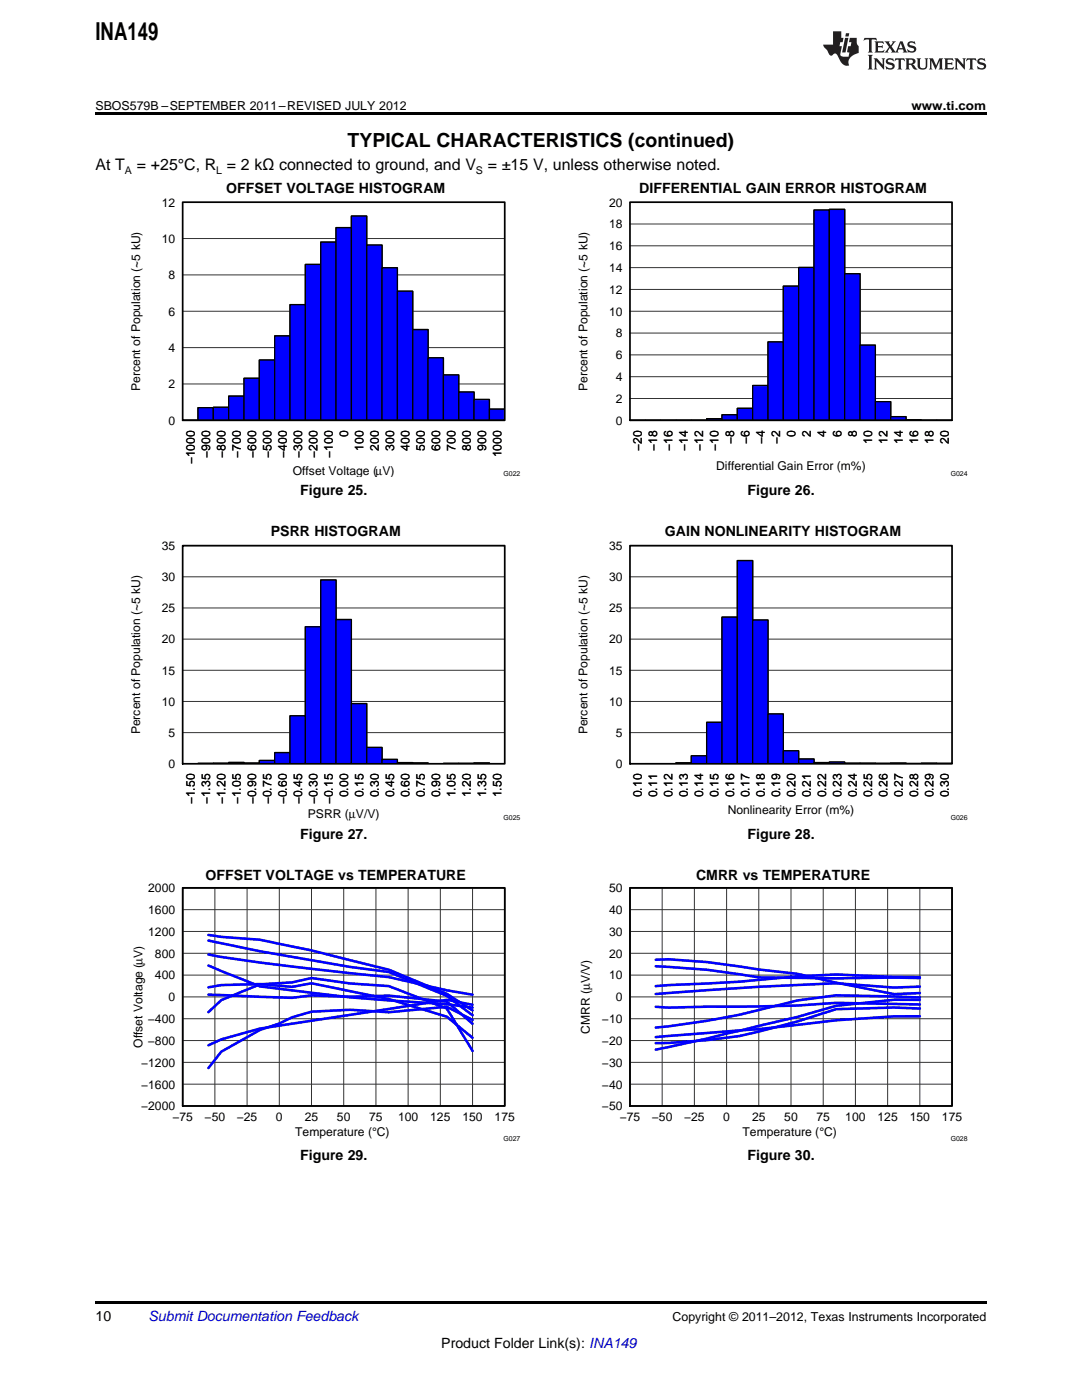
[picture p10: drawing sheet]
<svg xmlns="http://www.w3.org/2000/svg" width="216mm" height="279mm" viewBox="0 0 216 279" stroke-linecap="round" stroke-linejoin="round" font-family="sans-serif">
<path d="M36.4 152.4h3.1zM39.5 152.3l3.1 .1zM42.6 152.3h3v.1h-3zM45.6 152.2h3.1v.2h-3.1zM48.7 152.3h3.1v.1h-3.1zM36.4 177.2h64.3v43.5h-64.3zM125.7 177.2h64.3v43.5h-64.3z" fill="none" stroke="#000" stroke-width=".26"/>
<g fill="none" stroke="#333" stroke-width=".2">
<path d="M36.4 177.2h64.3v43.5h-64.3zM42.9 177.2v43.5M49.3 177.2v43.5M55.7 177.2v43.5M62.2 177.2v43.5M68.6 177.2v43.5M75 177.2v43.5M81.4 177.2v43.5M87.9 177.2v43.5M94.3 177.2v43.5M125.7 177.2h64.3v43.5h-64.3zM132.1 177.2v43.5"/>
<path d="M138.6 177.2v43.5M145 177.2v43.5M151.4 177.2v43.5M157.8 177.2v43.5M164.3 177.2v43.5M170.7 177.2v43.5M177.1 177.2v43.5M183.5 177.2v43.5M36.4 199h64.3M36.4 194.6h64.3M36.4 190.2h64.3M36.4 185.9h64.3"/>
<path d="M36.4 181.5h64.3M125.7 199h64.3M125.7 194.6h64.3M125.7 190.2h64.3M125.7 185.9h64.3M125.7 181.5h64.3M36.4 216.4h64.3M36.4 212h64.3M36.4 207.7h64.3M36.4 203.3h64.3M125.7 216.4h64.3M125.7 212h64.3"/>
<path d="M125.7 207.7h64.3M125.7 203.3h64.3"/>
</g>
<g fill="none" stroke="#00f" stroke-width=".52">
<path d="M41.6 197l2.6-.4 7.7-.2 6.4 .5 3.9-.7 15.4 3.2 11.6 3.5 5.1 4.2M41.6 186.6l2.6 .4 7.7 .5 10.3 2.2 15.4 3.8 11.6 4.8 5.1 3.3M41.6 198.5l16.7 .6 3.9-.4 7.7 .2 7.7-.2 11.6 1.2 5.1 4.4M41.6 187.7a405.4 405.4 0 0 0 36 6.3l11.6 4.8 5.1 3.8M41.6 192.7l10.3 4.2a373.9 373.9 0 0 0 37.3 3.5l5.1 .7M41.6 190.5a538.6 538.6 0 0 0 36 4.5l11.6 2.6 5.1 .9M130.8 192.8a134.3 134.3 0 0 1 20.6 2.3l15.4 .1 11.6-.1 5.1 .1M130.8 191.5l2.6-.1 7.7 .6 10.3 1.5 7.7 .9 7.7 1.7 11.6 2.3 5.1-.2M183.5 196.9l-5.1 .2-11.6-.9a857.2 857.2 0 0 0-36 2.2M183.5 195h-5.1l-11.6-.5-7.7 .4a291.9 291.9 0 0 1-25.7 1.7l-2.6 .2M183.5 199.5h-5.1l-11.6 1.2-7.7 2.2-18 4.4-10.3 2.2M183.5 199.1l-16.7-.5-7.7 1.1a168.4 168.4 0 0 1-28.3 5.4"/>
<path d="M41.6 202l2.6-2.4 7.7-3.2 6.4-.3 3.9-.9 7.7 1.1 7.7 .5 11.6 4.5 5.1 8.4M94.3 200.5l-5.1-1-37.3 5.8-7.7 2.1-2.6 1.2M94.3 203.5l-5.1-2.6-11.6 1.1-7.7-.5-7.7 .4-3.9 1.1-2.6 1.3-3.8 1.2-7.7 4.4-2.6 3.3M183.5 201.3l-5.1-.2-11.6 .3-7.7 2.5-11.5 2.9-6.5 .8-7.7 .5-2.6 .1M183.5 200.5l-16.7-.4a309.1 309.1 0 0 1-25.7 .8l-7.7 .2-2.6-.2M183.5 202.8h-5.1l-11.6 .8a327.1 327.1 0 0 1-25.7 2.6l-10.3 .8"/>
</g>
<path d="M36.4 177.2h64.3v43.5h-64.3zM125.7 177.2h64.3v43.5h-64.3z" fill="none" stroke="#000" stroke-width=".35"/>
<path d="M36.4 152.4h3.1M45.6 152.4h-6.1M48.7 152.4h3.1" fill="none" stroke="#00f" stroke-width=".2"/>
<path d="M45.6 152.3h3.1" fill="none" stroke="#00f" stroke-width=".26"/>
<path d="M51.7 151.8h3.1v.6h-3.1z" fill="#00f"/>
<path d="M51.7 151.8h3.1v.6h-3.1z" fill="none" stroke="#000" stroke-width=".26"/>
<path d="M54.8 150.2h3.1v2.2h-3.1z" fill="#00f"/>
<path d="M54.8 150.2h3.1v2.2h-3.1z" fill="none" stroke="#000" stroke-width=".26"/>
<path d="M57.9 142.9h3v9.5h-3z" fill="#00f"/>
<path d="M57.9 142.9h3v9.5h-3z" fill="none" stroke="#000" stroke-width=".26"/>
<path d="M60.9 125.1h3.1v27.3h-3.1z" fill="#00f"/>
<path d="M60.9 125.1h3.1v27.3h-3.1z" fill="none" stroke="#000" stroke-width=".26"/>
<path d="M64 115.8h3.1v36.6h-3.1z" fill="#00f"/>
<path d="M64 115.8h3.1v36.6h-3.1z" fill="none" stroke="#000" stroke-width=".26"/>
<path d="M67.1 123.6h3v28.8h-3z" fill="#00f"/>
<path d="M67.1 123.6h3v28.8h-3z" fill="none" stroke="#000" stroke-width=".26"/>
<path d="M70.1 140.4h3.1v12h-3.1z" fill="#00f"/>
<path d="M70.1 140.4h3.1v12h-3.1z" fill="none" stroke="#000" stroke-width=".26"/>
<path d="M73.2 149.2h3v3.2h-3z" fill="#00f"/>
<path d="M73.2 149.2h3v3.2h-3z" fill="none" stroke="#000" stroke-width=".26"/>
<path d="M76.2 151.6h3.1v.8h-3.1z" fill="#00f"/>
<g fill="none" stroke="#000" stroke-width=".26">
<path d="M36.4 152.4h3.1zM39.5 152.3l3.1 .1zM42.6 152.3h3v.1h-3zM45.6 152.2h3.1v.2h-3.1zM48.7 152.3h3.1v.1h-3.1zM76.2 151.6h3.1v.8h-3.1zM79.3 152.2h3.1v.2h-3.1zM82.4 152.3h3v.1h-3zM85.4 152.4h3.1zM88.5 152.3l3 .1zM91.5 152.3l3.1 .1zM94.6 152.3h3.1v.1h-3.1z"/>
<path d="M97.7 152.4h3z"/>
</g>
<path d="M79.3 152.3h3.1" fill="none" stroke="#00f" stroke-width=".24"/>
<path d="M36.4 152.4h3.1M45.6 152.4h-6.1M48.7 152.4h3.1M82.4 152.4h3M94.6 152.4h3.1M94.6 152.4h-9.2M97.7 152.4h3" fill="none" stroke="#00f" stroke-width=".2"/>
<path d="M36.4 115.1h64.3M36.4 108.9h64.3M36.4 140h64.3M36.4 133.8h64.3M36.4 127.6h64.3M36.4 121.3h64.3M36.4 152.4h64.3M36.4 146.2h64.3" fill="none" stroke="#333" stroke-width=".2"/>
<path d="M45.6 152.3h3.1" fill="none" stroke="#00f" stroke-width=".26"/>
<path d="M51.7 151.8h3.1v.6h-3.1z" fill="#00f"/>
<path d="M51.7 151.8h3.1v.6h-3.1z" fill="none" stroke="#000" stroke-width=".26"/>
<path d="M54.8 150.2h3.1v2.2h-3.1z" fill="#00f"/>
<path d="M54.8 150.2h3.1v2.2h-3.1z" fill="none" stroke="#000" stroke-width=".26"/>
<path d="M57.9 142.9h3v9.5h-3z" fill="#00f"/>
<path d="M57.9 142.9h3v9.5h-3z" fill="none" stroke="#000" stroke-width=".26"/>
<path d="M60.9 125.1h3.1v27.3h-3.1z" fill="#00f"/>
<path d="M60.9 125.1h3.1v27.3h-3.1z" fill="none" stroke="#000" stroke-width=".26"/>
<path d="M64 115.8h3.1v36.6h-3.1z" fill="#00f"/>
<path d="M64 115.8h3.1v36.6h-3.1z" fill="none" stroke="#000" stroke-width=".26"/>
<path d="M67.1 123.6h3v28.8h-3z" fill="#00f"/>
<path d="M67.1 123.6h3v28.8h-3z" fill="none" stroke="#000" stroke-width=".26"/>
<path d="M70.1 140.4h3.1v12h-3.1z" fill="#00f"/>
<path d="M70.1 140.4h3.1v12h-3.1z" fill="none" stroke="#000" stroke-width=".26"/>
<path d="M73.2 149.2h3v3.2h-3z" fill="#00f"/>
<path d="M73.2 149.2h3v3.2h-3z" fill="none" stroke="#000" stroke-width=".26"/>
<path d="M76.2 151.6h3.1v.8h-3.1z" fill="#00f"/>
<path d="M76.2 151.6h3.1v.8h-3.1zM79.3 152.2h3.1v.2h-3.1zM82.4 152.3h3v.1h-3zM85.4 152.4h3.1zM88.5 152.3l3 .1zM91.5 152.3l3.1 .1zM94.6 152.3h3.1v.1h-3.1zM97.7 152.4h3zM125.7 152.4h3.1zM128.8 152.4h3zM131.8 152.4h3.1zM134.9 152.2h3v.2h-3z" fill="none" stroke="#000" stroke-width=".26"/>
<path d="M79.3 152.3h3.1" fill="none" stroke="#00f" stroke-width=".24"/>
<path d="M82.4 152.4h3M94.6 152.4h3.1M94.6 152.4h-9.2M97.7 152.4h3M125.7 152.4h3.1M128.8 152.4h6.1M134.9 152.3h3" fill="none" stroke="#00f" stroke-width=".2"/>
<path d="M36.4 108.9h64.3v43.5h-64.3z" fill="none" stroke="#000" stroke-width=".35"/>
<path d="M137.9 150.8h3.1v1.6h-3.1z" fill="#00f"/>
<path d="M137.9 150.8h3.1v1.6h-3.1z" fill="none" stroke="#000" stroke-width=".26"/>
<path d="M141 144.2h3.1v8.2h-3.1z" fill="#00f"/>
<path d="M141 144.2h3.1v8.2h-3.1z" fill="none" stroke="#000" stroke-width=".26"/>
<path d="M144.1 123.2h3v29.2h-3z" fill="#00f"/>
<path d="M144.1 123.2h3v29.2h-3z" fill="none" stroke="#000" stroke-width=".26"/>
<path d="M147.1 111.9h3.1v40.5h-3.1z" fill="#00f"/>
<path d="M147.1 111.9h3.1v40.5h-3.1z" fill="none" stroke="#000" stroke-width=".26"/>
<path d="M150.2 123.7h3v28.7h-3z" fill="#00f"/>
<path d="M150.2 123.7h3v28.7h-3z" fill="none" stroke="#000" stroke-width=".26"/>
<path d="M153.2 142.5h3.1v9.9h-3.1z" fill="#00f"/>
<path d="M153.2 142.5h3.1v9.9h-3.1z" fill="none" stroke="#000" stroke-width=".26"/>
<path d="M156.3 149.8h3.1v2.6h-3.1z" fill="#00f"/>
<path d="M156.3 149.8h3.1v2.6h-3.1z" fill="none" stroke="#000" stroke-width=".26"/>
<path d="M159.4 151.5h3v.9h-3z" fill="#00f"/>
<g fill="none" stroke="#000" stroke-width=".26">
<path d="M125.7 152.4h3.1zM128.8 152.4h3zM131.8 152.4h3.1zM134.9 152.2h3v.2h-3zM159.4 151.5h3v.9h-3zM162.4 152.2h3.1v.2h-3.1zM165.5 152.1h3v.3h-3zM168.5 152.3h3.1v.1h-3.1zM171.6 152.3h3.1v.1h-3.1zM174.7 152.3l3 .1zM177.7 152.3h3.1v.1h-3.1zM180.8 152.4h3.1z"/>
<path d="M183.8 152.3h3.1v.1h-3.1zM186.9 152.3l3.1 .1z"/>
</g>
<path d="M162.4 152.3h3.1" fill="none" stroke="#00f" stroke-width=".24"/>
<path d="M165.5 152.3h3" fill="none" stroke="#00f" stroke-width=".34"/>
<path d="M125.7 152.4h3.1M128.8 152.4h6.1M134.9 152.3h3M168.5 152.4h9.2M177.7 152.4h3.1M190 152.4h-9.2" fill="none" stroke="#00f" stroke-width=".2"/>
<path d="M125.7 115.1h64.3M125.7 108.9h64.3M125.7 140h64.3M125.7 133.8h64.3M125.7 127.6h64.3M125.7 121.3h64.3M125.7 152.4h64.3M125.7 146.2h64.3" fill="none" stroke="#333" stroke-width=".2"/>
<path d="M137.9 150.8h3.1v1.6h-3.1z" fill="#00f"/>
<path d="M137.9 150.8h3.1v1.6h-3.1z" fill="none" stroke="#000" stroke-width=".26"/>
<path d="M141 144.2h3.1v8.2h-3.1z" fill="#00f"/>
<path d="M141 144.2h3.1v8.2h-3.1z" fill="none" stroke="#000" stroke-width=".26"/>
<path d="M144.1 123.2h3v29.2h-3z" fill="#00f"/>
<path d="M144.1 123.2h3v29.2h-3z" fill="none" stroke="#000" stroke-width=".26"/>
<path d="M147.1 111.9h3.1v40.5h-3.1z" fill="#00f"/>
<path d="M147.1 111.9h3.1v40.5h-3.1z" fill="none" stroke="#000" stroke-width=".26"/>
<path d="M150.2 123.7h3v28.7h-3z" fill="#00f"/>
<path d="M150.2 123.7h3v28.7h-3z" fill="none" stroke="#000" stroke-width=".26"/>
<path d="M153.2 142.5h3.1v9.9h-3.1z" fill="#00f"/>
<path d="M153.2 142.5h3.1v9.9h-3.1z" fill="none" stroke="#000" stroke-width=".26"/>
<path d="M156.3 149.8h3.1v2.6h-3.1z" fill="#00f"/>
<path d="M156.3 149.8h3.1v2.6h-3.1z" fill="none" stroke="#000" stroke-width=".26"/>
<path d="M159.4 151.5h3v.9h-3z" fill="#00f"/>
<path d="M36.4 83.9h3.1zM159.4 151.5h3v.9h-3zM162.4 152.2h3.1v.2h-3.1zM165.5 152.1h3v.3h-3zM168.5 152.3h3.1v.1h-3.1zM171.6 152.3h3.1v.1h-3.1zM174.7 152.3l3 .1zM177.7 152.3h3.1v.1h-3.1zM180.8 152.4h3.1zM183.8 152.3h3.1v.1h-3.1zM186.9 152.3l3.1 .1z" fill="none" stroke="#000" stroke-width=".26"/>
<path d="M162.4 152.3h3.1" fill="none" stroke="#00f" stroke-width=".24"/>
<path d="M165.5 152.3h3" fill="none" stroke="#00f" stroke-width=".34"/>
<path d="M36.4 83.9h3.1M168.5 152.4h9.2M177.7 152.4h3.1M190 152.4h-9.2" fill="none" stroke="#00f" stroke-width=".2"/>
<path d="M125.7 108.9h64.3v43.5h-64.3z" fill="none" stroke="#000" stroke-width=".35"/>
<path d="M39.5 81.4h3.1v2.5h-3.1z" fill="#00f"/>
<path d="M39.5 81.4h3.1v2.5h-3.1z" fill="none" stroke="#000" stroke-width=".26"/>
<path d="M42.6 81.3h3v2.6h-3z" fill="#00f"/>
<path d="M42.6 81.3h3v2.6h-3z" fill="none" stroke="#000" stroke-width=".26"/>
<path d="M45.6 79.1h3.1v4.8h-3.1z" fill="#00f"/>
<path d="M45.6 79.1h3.1v4.8h-3.1z" fill="none" stroke="#000" stroke-width=".26"/>
<path d="M48.7 75.5h3.1v8.4h-3.1z" fill="#00f"/>
<path d="M48.7 75.5h3.1v8.4h-3.1z" fill="none" stroke="#000" stroke-width=".26"/>
<path d="M51.7 71.9h3.1v12h-3.1z" fill="#00f"/>
<path d="M51.7 71.9h3.1v12h-3.1z" fill="none" stroke="#000" stroke-width=".26"/>
<path d="M54.8 67h3.1v16.9h-3.1z" fill="#00f"/>
<path d="M54.8 67h3.1v16.9h-3.1z" fill="none" stroke="#000" stroke-width=".26"/>
<path d="M57.9 60.8h3v23.1h-3z" fill="#00f"/>
<path d="M57.9 60.8h3v23.1h-3z" fill="none" stroke="#000" stroke-width=".26"/>
<path d="M60.9 52.8h3.1v31.1h-3.1z" fill="#00f"/>
<path d="M60.9 52.8h3.1v31.1h-3.1z" fill="none" stroke="#000" stroke-width=".26"/>
<path d="M64 48.3h3.1v35.6h-3.1z" fill="#00f"/>
<path d="M64 48.3h3.1v35.6h-3.1z" fill="none" stroke="#000" stroke-width=".26"/>
<path d="M67.1 45.4h3v38.5h-3z" fill="#00f"/>
<path d="M67.1 45.4h3v38.5h-3z" fill="none" stroke="#000" stroke-width=".26"/>
<path d="M70.1 43.1h3.1v40.8h-3.1z" fill="#00f"/>
<path d="M70.1 43.1h3.1v40.8h-3.1z" fill="none" stroke="#000" stroke-width=".26"/>
<path d="M73.2 48.9h3v35h-3z" fill="#00f"/>
<path d="M73.2 48.9h3v35h-3z" fill="none" stroke="#000" stroke-width=".26"/>
<path d="M76.2 53.4h3.1v30.5h-3.1z" fill="#00f"/>
<path d="M76.2 53.4h3.1v30.5h-3.1z" fill="none" stroke="#000" stroke-width=".26"/>
<path d="M79.3 58.1h3.1v25.8h-3.1z" fill="#00f"/>
<path d="M79.3 58.1h3.1v25.8h-3.1z" fill="none" stroke="#000" stroke-width=".26"/>
<path d="M82.4 65.8h3v18.1h-3z" fill="#00f"/>
<path d="M82.4 65.8h3v18.1h-3z" fill="none" stroke="#000" stroke-width=".26"/>
<path d="M85.4 71.4h3.1v12.5h-3.1z" fill="#00f"/>
<path d="M85.4 71.4h3.1v12.5h-3.1z" fill="none" stroke="#000" stroke-width=".26"/>
<path d="M88.5 74.8h3v9.1h-3z" fill="#00f"/>
<path d="M88.5 74.8h3v9.1h-3z" fill="none" stroke="#000" stroke-width=".26"/>
<path d="M91.5 78.2h3.1v5.7h-3.1z" fill="#00f"/>
<path d="M91.5 78.2h3.1v5.7h-3.1z" fill="none" stroke="#000" stroke-width=".26"/>
<path d="M94.6 79.7h3.1v4.2h-3.1z" fill="#00f"/>
<path d="M94.6 79.7h3.1v4.2h-3.1z" fill="none" stroke="#000" stroke-width=".26"/>
<path d="M97.7 81.7h3v2.2h-3z" fill="#00f"/>
<path d="M36.4 83.9h3.1zM97.7 81.7h3v2.2h-3z" fill="none" stroke="#000" stroke-width=".26"/>
<path d="M36.4 54.9h64.3M36.4 47.6h64.3M36.4 40.4h64.3M36.4 76.6h64.3M36.4 69.4h64.3M36.4 62.1h64.3M36.4 83.9h64.3" fill="none" stroke="#333" stroke-width=".2"/>
<path d="M36.4 83.9h3.1" fill="none" stroke="#00f" stroke-width=".2"/>
<path d="M39.5 81.4h3.1v2.5h-3.1z" fill="#00f"/>
<path d="M39.5 81.4h3.1v2.5h-3.1z" fill="none" stroke="#000" stroke-width=".26"/>
<path d="M42.6 81.3h3v2.6h-3z" fill="#00f"/>
<path d="M42.6 81.3h3v2.6h-3z" fill="none" stroke="#000" stroke-width=".26"/>
<path d="M45.6 79.1h3.1v4.8h-3.1z" fill="#00f"/>
<path d="M45.6 79.1h3.1v4.8h-3.1z" fill="none" stroke="#000" stroke-width=".26"/>
<path d="M48.7 75.5h3.1v8.4h-3.1z" fill="#00f"/>
<path d="M48.7 75.5h3.1v8.4h-3.1z" fill="none" stroke="#000" stroke-width=".26"/>
<path d="M51.7 71.9h3.1v12h-3.1z" fill="#00f"/>
<path d="M51.7 71.9h3.1v12h-3.1z" fill="none" stroke="#000" stroke-width=".26"/>
<path d="M54.8 67h3.1v16.9h-3.1z" fill="#00f"/>
<path d="M54.8 67h3.1v16.9h-3.1z" fill="none" stroke="#000" stroke-width=".26"/>
<path d="M57.9 60.8h3v23.1h-3z" fill="#00f"/>
<path d="M57.9 60.8h3v23.1h-3z" fill="none" stroke="#000" stroke-width=".26"/>
<path d="M60.9 52.8h3.1v31.1h-3.1z" fill="#00f"/>
<path d="M60.9 52.8h3.1v31.1h-3.1z" fill="none" stroke="#000" stroke-width=".26"/>
<path d="M64 48.3h3.1v35.6h-3.1z" fill="#00f"/>
<path d="M64 48.3h3.1v35.6h-3.1z" fill="none" stroke="#000" stroke-width=".26"/>
<path d="M67.1 45.4h3v38.5h-3z" fill="#00f"/>
<path d="M67.1 45.4h3v38.5h-3z" fill="none" stroke="#000" stroke-width=".26"/>
<path d="M70.1 43.1h3.1v40.8h-3.1z" fill="#00f"/>
<path d="M70.1 43.1h3.1v40.8h-3.1z" fill="none" stroke="#000" stroke-width=".26"/>
<path d="M73.2 48.9h3v35h-3z" fill="#00f"/>
<path d="M73.2 48.9h3v35h-3z" fill="none" stroke="#000" stroke-width=".26"/>
<path d="M76.2 53.4h3.1v30.5h-3.1z" fill="#00f"/>
<path d="M76.2 53.4h3.1v30.5h-3.1z" fill="none" stroke="#000" stroke-width=".26"/>
<path d="M79.3 58.1h3.1v25.8h-3.1z" fill="#00f"/>
<path d="M79.3 58.1h3.1v25.8h-3.1z" fill="none" stroke="#000" stroke-width=".26"/>
<path d="M82.4 65.8h3v18.1h-3z" fill="#00f"/>
<path d="M82.4 65.8h3v18.1h-3z" fill="none" stroke="#000" stroke-width=".26"/>
<path d="M85.4 71.4h3.1v12.5h-3.1z" fill="#00f"/>
<path d="M85.4 71.4h3.1v12.5h-3.1z" fill="none" stroke="#000" stroke-width=".26"/>
<path d="M88.5 74.8h3v9.1h-3z" fill="#00f"/>
<path d="M88.5 74.8h3v9.1h-3z" fill="none" stroke="#000" stroke-width=".26"/>
<path d="M91.5 78.2h3.1v5.7h-3.1z" fill="#00f"/>
<path d="M91.5 78.2h3.1v5.7h-3.1z" fill="none" stroke="#000" stroke-width=".26"/>
<path d="M94.6 79.7h3.1v4.2h-3.1z" fill="#00f"/>
<path d="M94.6 79.7h3.1v4.2h-3.1z" fill="none" stroke="#000" stroke-width=".26"/>
<path d="M97.7 81.7h3v2.2h-3z" fill="#00f"/>
<path d="M97.7 81.7h3v2.2h-3zM125.7 83.9h3.1zM128.8 83.9h3zM131.8 83.9h3.1zM134.9 83.9h3zM137.9 83.9h3.1zM141 83.6h3.1v.3h-3.1z" fill="none" stroke="#000" stroke-width=".26"/>
<path d="M36.4 40.4h64.3v43.5h-64.3z" fill="none" stroke="#000" stroke-width=".35"/>
<path d="M125.7 83.9h15.3" fill="none" stroke="#00f" stroke-width=".2"/>
<path d="M141 83.7h3.1" fill="none" stroke="#00f" stroke-width=".32"/>
<path d="M144.1 82.8h3v1.1h-3z" fill="#00f"/>
<path d="M144.1 82.8h3v1.1h-3z" fill="none" stroke="#000" stroke-width=".26"/>
<path d="M147.1 81.5h3.1v2.4h-3.1z" fill="#00f"/>
<path d="M147.1 81.5h3.1v2.4h-3.1z" fill="none" stroke="#000" stroke-width=".26"/>
<path d="M150.2 76.9h3v7h-3z" fill="#00f"/>
<path d="M150.2 76.9h3v7h-3z" fill="none" stroke="#000" stroke-width=".26"/>
<path d="M153.2 68.2h3.1v15.7h-3.1z" fill="#00f"/>
<path d="M153.2 68.2h3.1v15.7h-3.1z" fill="none" stroke="#000" stroke-width=".26"/>
<path d="M156.3 57.1h3.1v26.8h-3.1z" fill="#00f"/>
<path d="M156.3 57.1h3.1v26.8h-3.1z" fill="none" stroke="#000" stroke-width=".26"/>
<path d="M159.4 53.4h3v30.5h-3z" fill="#00f"/>
<path d="M159.4 53.4h3v30.5h-3z" fill="none" stroke="#000" stroke-width=".26"/>
<path d="M162.4 41.9h3.1v42h-3.1z" fill="#00f"/>
<path d="M162.4 41.9h3.1v42h-3.1z" fill="none" stroke="#000" stroke-width=".26"/>
<path d="M165.5 41.8h3v42.1h-3z" fill="#00f"/>
<path d="M165.5 41.8h3v42.1h-3z" fill="none" stroke="#000" stroke-width=".26"/>
<path d="M168.5 54.6h3.1v29.3h-3.1z" fill="#00f"/>
<path d="M168.5 54.6h3.1v29.3h-3.1z" fill="none" stroke="#000" stroke-width=".26"/>
<path d="M171.6 68.9h3.1v15h-3.1z" fill="#00f"/>
<path d="M171.6 68.9h3.1v15h-3.1z" fill="none" stroke="#000" stroke-width=".26"/>
<path d="M174.7 80.2h3v3.7h-3z" fill="#00f"/>
<path d="M174.7 80.2h3v3.7h-3z" fill="none" stroke="#000" stroke-width=".26"/>
<path d="M177.7 83.1h3.1v.8h-3.1z" fill="#00f"/>
<path d="M125.7 83.9h3.1zM128.8 83.9h3zM131.8 83.9h3.1zM134.9 83.9h3zM137.9 83.9h3.1zM141 83.6h3.1v.3h-3.1zM177.7 83.1h3.1v.8h-3.1zM180.8 83.8l3.1 .1zM183.8 83.9h3.1zM186.9 83.9h3.1z" fill="none" stroke="#000" stroke-width=".26"/>
<path d="M125.7 83.9h15.3M180.8 83.9h3.1M183.8 83.9h6.2" fill="none" stroke="#00f" stroke-width=".2"/>
<path d="M125.7 57.8h64.3M125.7 53.4h64.3M125.7 49.1h64.3M125.7 44.7h64.3M125.7 40.4h64.3M125.7 79.5h64.3M125.7 75.2h64.3M125.7 70.8h64.3M125.7 66.5h64.3M125.7 62.1h64.3M125.7 83.9h64.3" fill="none" stroke="#333" stroke-width=".2"/>
<path d="M141 83.7h3.1" fill="none" stroke="#00f" stroke-width=".32"/>
<path d="M144.1 82.8h3v1.1h-3z" fill="#00f"/>
<path d="M144.1 82.8h3v1.1h-3z" fill="none" stroke="#000" stroke-width=".26"/>
<path d="M147.1 81.5h3.1v2.4h-3.1z" fill="#00f"/>
<path d="M147.1 81.5h3.1v2.4h-3.1z" fill="none" stroke="#000" stroke-width=".26"/>
<path d="M150.2 76.9h3v7h-3z" fill="#00f"/>
<path d="M150.2 76.9h3v7h-3z" fill="none" stroke="#000" stroke-width=".26"/>
<path d="M153.2 68.2h3.1v15.7h-3.1z" fill="#00f"/>
<path d="M153.2 68.2h3.1v15.7h-3.1z" fill="none" stroke="#000" stroke-width=".26"/>
<path d="M156.3 57.1h3.1v26.8h-3.1z" fill="#00f"/>
<path d="M156.3 57.1h3.1v26.8h-3.1z" fill="none" stroke="#000" stroke-width=".26"/>
<path d="M159.4 53.4h3v30.5h-3z" fill="#00f"/>
<path d="M159.4 53.4h3v30.5h-3z" fill="none" stroke="#000" stroke-width=".26"/>
<path d="M162.4 41.9h3.1v42h-3.1z" fill="#00f"/>
<path d="M162.4 41.9h3.1v42h-3.1z" fill="none" stroke="#000" stroke-width=".26"/>
<path d="M165.5 41.8h3v42.1h-3z" fill="#00f"/>
<path d="M165.5 41.8h3v42.1h-3z" fill="none" stroke="#000" stroke-width=".26"/>
<path d="M168.5 54.6h3.1v29.3h-3.1z" fill="#00f"/>
<path d="M168.5 54.6h3.1v29.3h-3.1z" fill="none" stroke="#000" stroke-width=".26"/>
<path d="M171.6 68.9h3.1v15h-3.1z" fill="#00f"/>
<path d="M171.6 68.9h3.1v15h-3.1z" fill="none" stroke="#000" stroke-width=".26"/>
<path d="M174.7 80.2h3v3.7h-3z" fill="#00f"/>
<path d="M174.7 80.2h3v3.7h-3z" fill="none" stroke="#000" stroke-width=".26"/>
<path d="M177.7 83.1h3.1v.8h-3.1z" fill="#00f"/>
<path d="M177.7 83.1h3.1v.8h-3.1zM180.8 83.8l3.1 .1zM183.8 83.9h3.1zM186.9 83.9h3.1z" fill="none" stroke="#000" stroke-width=".26"/>
<path d="M180.8 83.9h3.1M183.8 83.9h6.2" fill="none" stroke="#00f" stroke-width=".2"/>
<path d="M125.7 40.4h64.3v43.5h-64.3z" fill="none" stroke="#000" stroke-width=".35"/>
<g fill="#231f20">
<path d="M172.5 7.6l-.1 .5 .4-.2h.6v.1v2.1l-.2 .4h.9l-.2-.4v-2.1l.1-.1h.5l.5 .2-.2-.5zM174.5 8.3l.2 .3v1.5l-.2 .4h1.8l.2-.6a1.04 1.04 0 0 1-1.3 .2v-.7h.6l.3 .2v-.6l-.3 .2h-.6v-.6l.8-.1 .4 .3-.2-.5zM176.5 8.3l.9 1.1-.9 1.1h.8l-.2-.2 .4-.7 .5 .7-.2 .2h1.5l-.2-.2 .2-.4h.9l.1 .4-.2 .2h1l-.3-.3-.7-1.9h-.5l-.9 2-.8-1 .9-1h-.8l.1 .3-.4 .5-.3-.6 .1-.2zM179.7 8.6l.4 1h-.7zM181.3 8.4a.63 .63 0 0 0-.2 .7 .63 .63 0 0 0 .6 .4l.6 .2 .1 .2a.75 .75 0 0 1-.7 .4 .75 .75 0 0 1-.6-.5l.1 .7 .1-.1a1.11 1.11 0 0 0 1.5-.6 1.13 1.13 0 0 0-1.2-.8l-.1-.4a1.04 1.04 0 0 1 1.2 .2l-.2-.5-.2 .1-.4-.2zM173.2 10.9l.2 .4v2.2l-.2 .4h1l-.3-.4v-2.2l.3-.4zM174.3 11.6l.3 .4v1.5l-.3 .4h.8l-.2-.4v-1.3l1.5 1.7v-1.9l.2-.4h-.7l.2 .4v.9l-1.1-1.3zM177 11.8a.62 .62 0 0 0-.2 .7 .62 .62 0 0 0 .6 .4l.6 .1 .1 .3a.76 .76 0 0 1-.7 .3 .76 .76 0 0 1-.7-.4l.2 .7 .1-.1a1.11 1.11 0 0 0 1.5-.6 1.13 1.13 0 0 0-1.2-.8l-.1-.4a1.04 1.04 0 0 1 1.2 .2l-.2-.6-.2 .1-.5-.1zM178.7 11.6l-.2 .6a.61 .61 0 0 1 .8-.3v1.6l-.2 .4h.9l-.2-.4v-1.6a.63 .63 0 0 1 .7 .3l-.1-.6zM180.6 11.6l.3 .4v1.5l-.3 .4h1l-.2-.2-.1-.8 .6 .2a.76 .76 0 0 0 1.2 .7l-1-1a.58 .58 0 0 0 .6-.5 .58 .58 0 0 0-.5-.6zM181.4 11.9h.1a.45 .45 0 0 1 .5 .1 .45 .45 0 0 1 .1 .5l-.8 .2zM182.9 11.6l.2 .2a2.17 2.17 0 0 0 .3 1.9 .99 .99 0 0 0 1.6-.6v-1.1l.2-.4h-.7l.2 .2a1.92 1.92 0 0 1-.2 1.8 .6 .6 0 0 1-.9-.5v-1.1l.2-.4zM185.4 11.6l.2 .4v1.5l-.2 .4h.7l-.2-.4v-1.4l.8 1.8 .8-1.8v1.4l-.2 .4h.9l-.2-.4v-1.5l.2-.4h-.8l-.6 1.5-.6-1.5zM188.4 11.6l.2 .4v1.5l-.2 .4h1.8l.1-.6a1.04 1.04 0 0 1-1.2 .1v-.6h.5l.4 .2v-.6l-.4 .2h-.5v-.7h.8l.3 .3-.1-.6zM190.5 11.6l.2 .4v1.5l-.2 .4h.7l-.2-.4v-1.3l1.5 1.7v-1.9l.2-.4h-.7l.2 .4v.9l-1.1-1.3zM192.9 11.6l-.1 .6a.61 .61 0 0 1 .7-.3l.1 1.6-.3 .4h1l-.3-.4 .1-1.6a.63 .63 0 0 1 .7 .3l-.1-.6zM195.2 11.8a.62 .62 0 0 0-.2 .7 .62 .62 0 0 0 .6 .4l.6 .1 .1 .3a.76 .76 0 0 1-.7 .3 .76 .76 0 0 1-.6-.4l.1 .7 .1-.1a1.11 1.11 0 0 0 1.6-.6 1.13 1.13 0 0 0-1.3-.8l-.1-.4a1.04 1.04 0 0 1 1.2 .2l-.1-.6-.2 .1-.5-.1z"/>
<path d="M166.2 6.3v2.6h-1.9v.4l.8 .9a.91 .91 0 0 0 1 .8 .56 .56 0 0 1 .5-.3 .56 .56 0 0 1 .5 .3l.4 .8a1.53 1.53 0 0 0 1.9 1.2 1.54 1.54 0 0 1 1-2.1l.9-.3v-1.4a1.52 1.52 0 0 1-.4-1.6h-1.3l-.2 .8h.5l-.2 .8h-.5l-.1 1v.2l.4 .1-.2 .8a1.93 1.93 0 0 1-1.6-.3l.3-1.8h-.5l.2-.8h.4l.2-.8h-.4v-1.3zM168.6 7.6l-.6 2.9h.7l.6-2.9zM168.8 6.6l-.1 .7h.6l.2-.7z"/>
</g>
<path d="M19 259.7h177.8v.5h-177.8z" fill="#000"/>
<g fill="#fff">
<path d="M156.1 233.3h.4v.7h-.4z"/>
<path d="M66.9 233.3h.3v.7h-.3z"/>
<path d="M156.1 169.2h.4v.7h-.4z"/>
<path d="M66.9 169.2h.3v.7h-.3z"/>
<path d="M156.1 100.6h.4v.8h-.4z"/>
<path d="M66.9 100.6h.3v.8h-.3z"/>
</g>
<path d="M19 22.5h177.8v.5h-177.8z" fill="#000"/>
<text font-size="4.9" x="19" y="7.9">INA149</text>
<text font-size="3.9" x="69.4" y="29.3">TYPICAL CHARACTERISTICS (continued)</text>
<g font-size="3.2">
<text x="19" y="34">At T</text>
<text x="27.3" y="34">= +25°C, R = 2 kΩ connected to ground, and V</text>
<text x="97.3" y="34">= ±15 V, unless otherwise noted.</text>
</g>
<g font-size="2.8">
<text x="45.2" y="38.5">OFFSET VOLTAGE HISTOGRAM</text>
<text x="127.6" y="38.5">DIFFERENTIAL GAIN ERROR HISTOGRAM</text>
<text x="59.9" y="98.9">Figure 25.</text>
<text x="149.2" y="98.9">Figure 26.</text>
<text x="54" y="107">PSRR HISTOGRAM</text>
<text x="132.7" y="107">GAIN NONLINEARITY HISTOGRAM</text>
<text x="59.9" y="167.4">Figure 27.</text>
<text x="149.2" y="167.4">Figure 28.</text>
<text x="41" y="175.5">OFFSET VOLTAGE vs TEMPERATURE</text>
<text x="138.9" y="175.5">CMRR vs TEMPERATURE</text>
<text x="59.9" y="231.5">Figure 29.</text>
<text x="149.2" y="231.5">Figure 30.</text>
<text x="19" y="263.6">10</text>
<text x="88.1" y="269">Product Folder Link(s): INA149</text>
</g>
<text font-size="2.8" fill="#0000c8" x="29.6" y="263.6">Submit Documentation Feedback</text>
<g font-size="2.5">
<text x="19" y="21.9">SBOS579B –SEPTEMBER 2011–REVISED JULY 2012</text>
<text x="181.9" y="21.9">www.ti.com</text>
<text x="134.2" y="263.6">Copyright © 2011–2012, Texas Instruments Incorporated</text>
</g>
<g font-size="2.4">
<text x="32.3" y="41.2">12</text>
<text x="121.5" y="41.2">20</text>
<text x="121.5" y="45.6">18</text>
<text x="32.3" y="48.5">10</text>
<text x="121.5" y="49.9">16</text>
<text x="33.6" y="55.7">8</text>
<text x="121.5" y="58.6">12</text>
<text x="121.5" y="54.3">14</text>
<text x="33.6" y="63">6</text>
<text x="121.5" y="63">10</text>
<text x="33.6" y="70.2">4</text>
<text x="122.9" y="71.7">6</text>
<text x="122.9" y="67.3">8</text>
<text x="33.6" y="77.5">2</text>
<text x="122.9" y="76">4</text>
<text x="28" y="78" transform="rotate(-90 28 78)">Percent of Population (~5 kU)</text>
<text x="117.2" y="78" transform="rotate(-90 117.2 78)">Percent of Population (~5 kU)</text>
<text x="122.9" y="80.4">2</text>
<text x="33.6" y="84.8">0</text>
<text x="69.4" y="87.2" transform="rotate(-90 69.4 87.2)">0</text>
<text x="72.5" y="89.9" transform="rotate(-90 72.5 89.9)">100</text>
<text x="75.6" y="89.9" transform="rotate(-90 75.6 89.9)">200</text>
<text x="78.6" y="89.9" transform="rotate(-90 78.6 89.9)">300</text>
<text x="81.7" y="89.9" transform="rotate(-90 81.7 89.9)">400</text>
<text x="84.8" y="89.9" transform="rotate(-90 84.8 89.9)">500</text>
<text x="87.8" y="89.9" transform="rotate(-90 87.8 89.9)">600</text>
<text x="90.9" y="89.9" transform="rotate(-90 90.9 89.9)">700</text>
<text x="93.9" y="89.9" transform="rotate(-90 93.9 89.9)">800</text>
<text x="97" y="89.9" transform="rotate(-90 97 89.9)">900</text>
<text x="122.9" y="84.8">0</text>
<text x="128.1" y="90" transform="rotate(-90 128.1 90)">−20</text>
<text x="131.2" y="90" transform="rotate(-90 131.2 90)">−18</text>
<text x="134.2" y="90" transform="rotate(-90 134.2 90)">−16</text>
<text x="137.3" y="90" transform="rotate(-90 137.3 90)">−14</text>
<text x="140.3" y="90" transform="rotate(-90 140.3 90)">−12</text>
<text x="143.4" y="90" transform="rotate(-90 143.4 90)">−10</text>
<text x="146.5" y="88.6" transform="rotate(-90 146.5 88.6)">−8</text>
<text x="149.5" y="88.6" transform="rotate(-90 149.5 88.6)">−6</text>
<text x="152.6" y="88.6" transform="rotate(-90 152.6 88.6)">−4</text>
<text x="155.6" y="88.6" transform="rotate(-90 155.6 88.6)">−2</text>
<text x="158.7" y="87.2" transform="rotate(-90 158.7 87.2)">0</text>
<text x="161.8" y="87.2" transform="rotate(-90 161.8 87.2)">2</text>
<text x="164.8" y="87.2" transform="rotate(-90 164.8 87.2)">4</text>
<text x="167.9" y="87.2" transform="rotate(-90 167.9 87.2)">6</text>
<text x="170.9" y="87.2" transform="rotate(-90 170.9 87.2)">8</text>
<text x="174" y="88.6" transform="rotate(-90 174 88.6)">10</text>
<text x="177.1" y="88.6" transform="rotate(-90 177.1 88.6)">12</text>
<text x="180.1" y="88.6" transform="rotate(-90 180.1 88.6)">14</text>
<text x="183.2" y="88.6" transform="rotate(-90 183.2 88.6)">16</text>
<text x="186.2" y="88.6" transform="rotate(-90 186.2 88.6)">18</text>
<text x="189.3" y="88.6" transform="rotate(-90 189.3 88.6)">20</text>
<text x="38.8" y="92.7" transform="rotate(-90 38.8 92.7)">−1000</text>
<text x="41.9" y="91.3" transform="rotate(-90 41.9 91.3)">−900</text>
<text x="45" y="91.3" transform="rotate(-90 45 91.3)">−800</text>
<text x="48" y="91.3" transform="rotate(-90 48 91.3)">−700</text>
<text x="51.1" y="91.3" transform="rotate(-90 51.1 91.3)">−600</text>
<text x="54.1" y="91.3" transform="rotate(-90 54.1 91.3)">−500</text>
<text x="57.2" y="91.3" transform="rotate(-90 57.2 91.3)">−400</text>
<text x="58.4" y="94.8">Offset Voltage (µV)</text>
<text x="60.3" y="91.3" transform="rotate(-90 60.3 91.3)">−300</text>
<text x="63.3" y="91.3" transform="rotate(-90 63.3 91.3)">−200</text>
<text x="66.4" y="91.3" transform="rotate(-90 66.4 91.3)">−100</text>
<text x="100.1" y="91.3" transform="rotate(-90 100.1 91.3)">1000</text>
<text x="142.9" y="93.8">Differential Gain Error (m%)</text>
<text x="32.3" y="109.8">35</text>
<text x="121.5" y="109.8">35</text>
<text x="32.3" y="116">30</text>
<text x="121.5" y="116">30</text>
<text x="32.3" y="122.2">25</text>
<text x="121.5" y="122.2">25</text>
<text x="32.3" y="128.4">20</text>
<text x="121.5" y="128.4">20</text>
<text x="32.3" y="134.6">15</text>
<text x="121.5" y="134.6">15</text>
<text x="32.3" y="140.9">10</text>
<text x="121.5" y="140.9">10</text>
<text x="28" y="146.6" transform="rotate(-90 28 146.6)">Percent of Population (~5 kU)</text>
<text x="33.6" y="147.1">5</text>
<text x="117.2" y="146.6" transform="rotate(-90 117.2 146.6)">Percent of Population (~5 kU)</text>
<text x="122.9" y="147.1">5</text>
<text x="33.6" y="153.3">0</text>
<text x="122.9" y="153.3">0</text>
<text x="38.8" y="160.5" transform="rotate(-90 38.8 160.5)">−1.50</text>
<text x="41.9" y="160.5" transform="rotate(-90 41.9 160.5)">−1.35</text>
<text x="45" y="160.5" transform="rotate(-90 45 160.5)">−1.20</text>
<text x="48" y="160.5" transform="rotate(-90 48 160.5)">−1.05</text>
<text x="51.1" y="160.5" transform="rotate(-90 51.1 160.5)">−0.90</text>
<text x="54.1" y="160.5" transform="rotate(-90 54.1 160.5)">−0.75</text>
<text x="57.2" y="160.5" transform="rotate(-90 57.2 160.5)">−0.60</text>
<text x="60.3" y="160.5" transform="rotate(-90 60.3 160.5)">−0.45</text>
<text x="63.3" y="160.5" transform="rotate(-90 63.3 160.5)">−0.30</text>
<text x="66.4" y="160.5" transform="rotate(-90 66.4 160.5)">−0.15</text>
<text x="69.4" y="159.1" transform="rotate(-90 69.4 159.1)">0.00</text>
<text x="72.5" y="159.1" transform="rotate(-90 72.5 159.1)">0.15</text>
<text x="75.6" y="159.1" transform="rotate(-90 75.6 159.1)">0.30</text>
<text x="78.6" y="159.1" transform="rotate(-90 78.6 159.1)">0.45</text>
<text x="81.7" y="159.1" transform="rotate(-90 81.7 159.1)">0.60</text>
<text x="84.8" y="159.1" transform="rotate(-90 84.8 159.1)">0.75</text>
<text x="87.8" y="159.1" transform="rotate(-90 87.8 159.1)">0.90</text>
<text x="90.9" y="159.1" transform="rotate(-90 90.9 159.1)">1.05</text>
<text x="93.9" y="159.1" transform="rotate(-90 93.9 159.1)">1.20</text>
<text x="97" y="159.1" transform="rotate(-90 97 159.1)">1.35</text>
<text x="100.1" y="159.1" transform="rotate(-90 100.1 159.1)">1.50</text>
<text x="128.1" y="159.1" transform="rotate(-90 128.1 159.1)">0.10</text>
<text x="131.2" y="159.1" transform="rotate(-90 131.2 159.1)">0.11</text>
<text x="134.2" y="159.1" transform="rotate(-90 134.2 159.1)">0.12</text>
<text x="137.3" y="159.1" transform="rotate(-90 137.3 159.1)">0.13</text>
<text x="140.3" y="159.1" transform="rotate(-90 140.3 159.1)">0.14</text>
<text x="143.4" y="159.1" transform="rotate(-90 143.4 159.1)">0.15</text>
<text x="146.5" y="159.1" transform="rotate(-90 146.5 159.1)">0.16</text>
<text x="149.5" y="159.1" transform="rotate(-90 149.5 159.1)">0.17</text>
<text x="152.6" y="159.1" transform="rotate(-90 152.6 159.1)">0.18</text>
<text x="155.6" y="159.1" transform="rotate(-90 155.6 159.1)">0.19</text>
<text x="158.7" y="159.1" transform="rotate(-90 158.7 159.1)">0.20</text>
<text x="161.8" y="159.1" transform="rotate(-90 161.8 159.1)">0.21</text>
<text x="164.8" y="159.1" transform="rotate(-90 164.8 159.1)">0.22</text>
<text x="167.9" y="159.1" transform="rotate(-90 167.9 159.1)">0.23</text>
<text x="170.9" y="159.1" transform="rotate(-90 170.9 159.1)">0.24</text>
<text x="174" y="159.1" transform="rotate(-90 174 159.1)">0.25</text>
<text x="177.1" y="159.1" transform="rotate(-90 177.1 159.1)">0.26</text>
<text x="180.1" y="159.1" transform="rotate(-90 180.1 159.1)">0.27</text>
<text x="183.2" y="159.1" transform="rotate(-90 183.2 159.1)">0.28</text>
<text x="186.2" y="159.1" transform="rotate(-90 186.2 159.1)">0.29</text>
<text x="189.3" y="159.1" transform="rotate(-90 189.3 159.1)">0.30</text>
<text x="61.4" y="163.3">PSRR (µV/V)</text>
<text x="145.2" y="162.4">Nonlinearity Error (m%)</text>
<text x="29.6" y="178.1">2000</text>
<text x="121.5" y="178.1">50</text>
<text x="29.6" y="182.4">1600</text>
<text x="121.5" y="182.4">40</text>
<text x="29.6" y="186.8">1200</text>
<text x="30.9" y="191.1">800</text>
<text x="121.5" y="191.1">20</text>
<text x="121.5" y="186.8">30</text>
<text x="30.9" y="195.5">400</text>
<text x="121.5" y="195.5">10</text>
<text x="33.6" y="199.8">0</text>
<text x="122.9" y="199.8">0</text>
<text x="28.4" y="209.1" transform="rotate(-90 28.4 209.1)">Offset Voltage (µV)</text>
<text x="29.5" y="208.5">−800</text>
<text x="29.5" y="204.2">−400</text>
<text x="117.7" y="206.4" transform="rotate(-90 117.7 206.4)">CMRR (µV/V)</text>
<text x="120.1" y="208.5">−20</text>
<text x="120.1" y="204.2">−10</text>
<text x="28.2" y="212.9">−1200</text>
<text x="120.1" y="212.9">−30</text>
<text x="28.2" y="221.6">−2000</text>
<text x="28.2" y="217.2">−1600</text>
<text x="120.1" y="221.6">−50</text>
<text x="120.1" y="217.2">−40</text>
<text x="34.4" y="223.7">−75</text>
<text x="40.8" y="223.7">−50</text>
<text x="47.3" y="223.7">−25</text>
<text x="55.1" y="223.7">0</text>
<text x="58.9" y="226.7">Temperature (°C)</text>
<text x="60.8" y="223.7">25</text>
<text x="67.2" y="223.7">50</text>
<text x="73.7" y="223.7">75</text>
<text x="79.4" y="223.7">100</text>
<text x="85.8" y="223.7">125</text>
<text x="92.3" y="223.7">150</text>
<text x="98.7" y="223.7">175</text>
<text x="123.7" y="223.7">−75</text>
<text x="130.1" y="223.7">−50</text>
<text x="136.5" y="223.7">−25</text>
<text x="144.3" y="223.7">0</text>
<text x="148.2" y="226.7">Temperature (°C)</text>
<text x="150.1" y="223.7">25</text>
<text x="156.5" y="223.7">50</text>
<text x="162.9" y="223.7">75</text>
<text x="168.7" y="223.7">100</text>
<text x="175.1" y="223.7">125</text>
<text x="181.5" y="223.7">150</text>
<text x="188" y="223.7">175</text>
</g>
<g font-size="2.1">
<text x="24.9" y="34.6">A</text>
<text x="43.1" y="34.6">L</text>
<text x="95" y="34.6">S</text>
</g>
<g font-size="1.4">
<text x="100.5" y="95">G022</text>
<text x="189.7" y="95">G024</text>
<text x="100.5" y="163.6">G025</text>
<text x="189.7" y="163.6">G026</text>
<text x="100.5" y="227.6">G027</text>
<text x="189.7" y="227.6">G028</text>
</g>
</svg>
